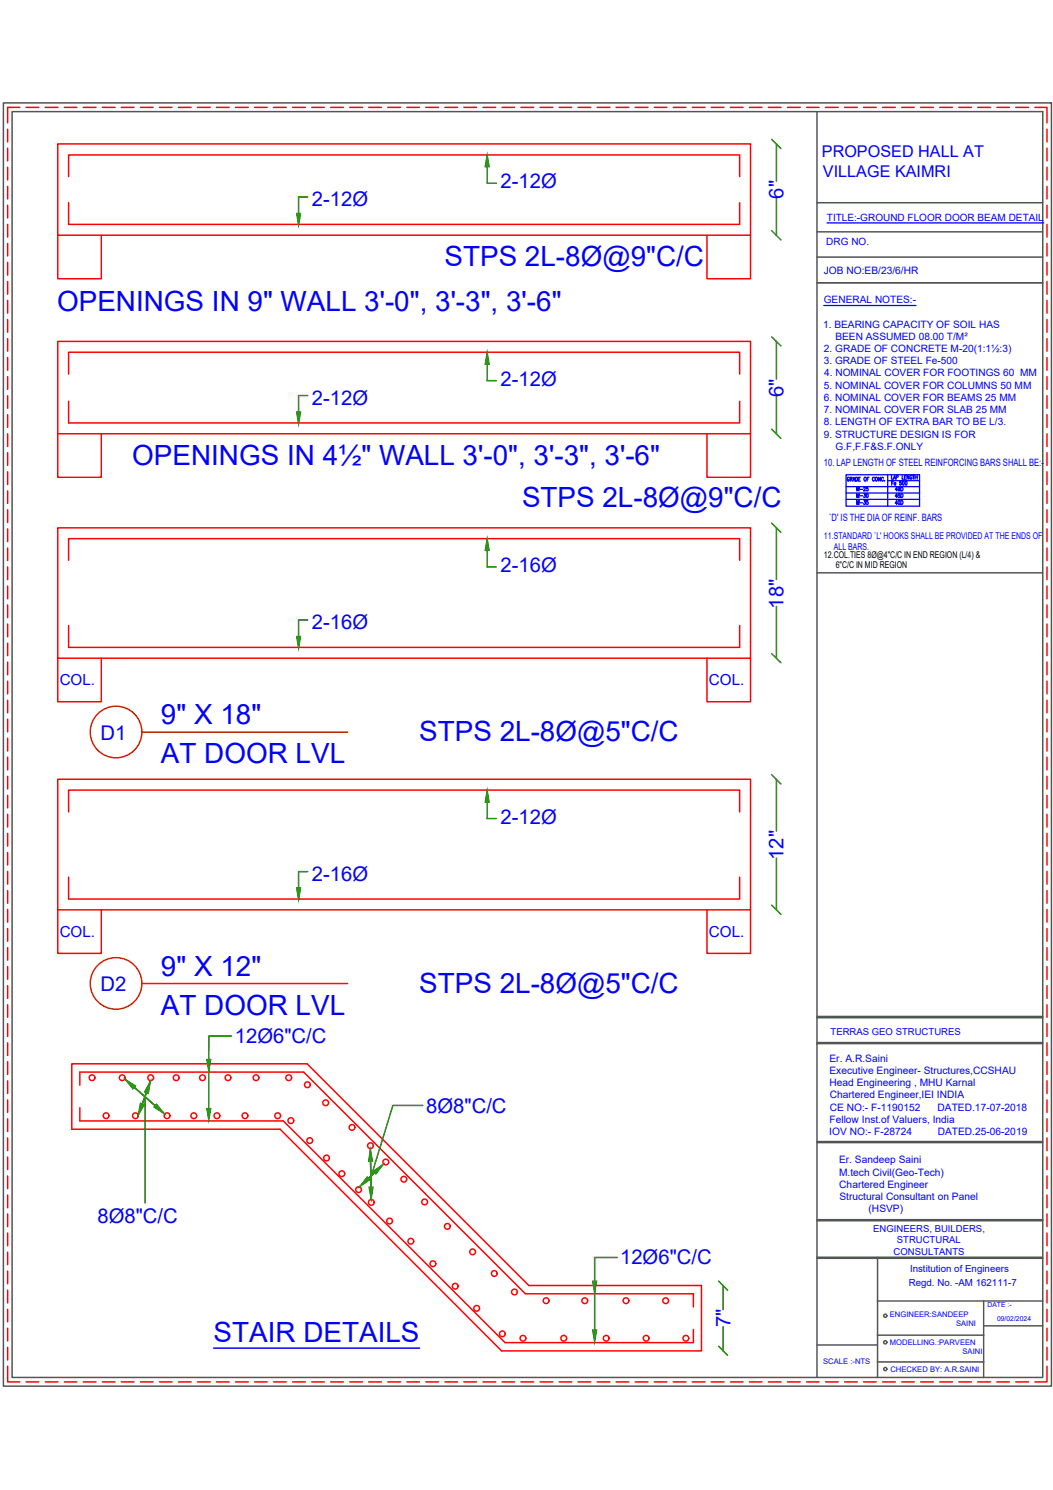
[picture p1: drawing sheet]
<svg xmlns="http://www.w3.org/2000/svg" width="210mm" height="297mm" viewBox="0 0 210 297" stroke-linecap="round" stroke-linejoin="round" font-family="sans-serif">
<!-- layer: 0 -->
<g fill="none" stroke="#f00" stroke-width=".3">
<path d="M1.5 25.8v2.5M1.5 29.5v2.6M1.5 33.3v2.6M1.5 37.2v2.5M3.9 21.4h-2.4v3.1M5.2 21.4h2.5M9 21.4h2.6M11.5 28.7h138.1v18.2h-138.1zM12.8 21.4h2.5M13.7 35.2v-4.3h133.7v4.3M16.6 21.4h2.5M20.4 21.4h2.5"/>
<path d="M24.2 21.4h2.5M28 21.4h2.5M31.8 21.4h2.5M35.6 21.4h2.5M39.4 21.4h2.5M43.1 21.4h2.6M46.9 21.4h2.6M50.8 21.4h2.5M54.5 21.4h2.6M58.3 21.4h2.6M62.1 21.4h2.5M65.9 21.4h2.6"/>
<path d="M69.7 21.4h2.6M73.5 21.4h2.5M77.3 21.4h2.5M81.1 21.4h2.5M84.9 21.4h2.5M88.7 21.4h2.5M92.5 21.4h2.5M96.3 21.4h2.5M100.1 21.4h2.5M103.8 21.4h2.6M107.7 21.4h2.5M111.5 21.4h2.5"/>
<path d="M115.2 21.4h2.6M119 21.4h2.6M122.8 21.4h2.5M126.6 21.4h2.6M130.4 21.4h2.5M134.2 21.4h2.5M138 21.4h2.5M141.8 21.4h2.5M145.6 21.4h2.5M149.4 21.4h2.5M153.2 21.4h2.5M157 21.4h2.5"/>
<path d="M160.8 21.4h2.5M164.5 21.4h2.6M168.4 21.4h2.5M172.1 21.4h2.6M175.9 21.4h2.6M179.7 21.4h2.5M183.5 21.4h2.6M187.3 21.4h2.6M191.1 21.4h2.5M194.9 21.4h2.5M198.7 21.4h2.5M202.5 21.4h2.5"/>
<path d="M206.3 21.4h2.4v3.1M208.7 25.8v2.5M208.7 29.5v2.6M208.7 33.3v2.6M208.7 37.2v2.5M1.5 40.9v2.6M1.5 44.7v2.6M1.5 48.5v2.5M1.5 52.3v2.5M1.5 56.1v2.6M1.5 59.9v2.5M11.5 46.9v8.7h8.7v-8.7"/>
<path d="M13.7 40.4v4.3h133.7v-4.3M140.9 46.9v8.7h8.7v-8.7M208.7 40.9v2.6M208.7 44.7v2.6M208.7 48.5v2.5M208.7 52.3v2.5M208.7 56.1v2.6M208.7 59.9v2.5M1.5 63.7v2.5M1.5 67.5v2.5M1.5 71.3v2.5M1.5 75.1v2.5"/>
<path d="M1.5 78.9v2.5M11.5 68.1h138.1v18.4h-138.1zM13.7 80v4.3h133.7v-4.3M13.7 74.6v-4.4h133.7v4.4M208.7 63.7v2.5M208.7 67.5v2.5M208.7 71.3v2.5M208.7 75.1v2.5M208.7 78.9v2.5M1.5 82.7v2.5M1.5 86.5v2.5M1.5 90.2v2.6"/>
<path d="M1.5 94.1v2.5M1.5 97.9v2.5M11.5 86.5v8.7h8.7v-8.7M140.9 86.5v8.7h8.7v-8.7M208.7 82.7v2.5M208.7 86.5v2.5M208.7 90.2v2.6M208.7 94.1v2.5M208.7 97.9v2.5M1.5 101.6v2.6M1.5 105.4v2.6M1.5 109.2v2.5"/>
<path d="M1.5 113v2.6M1.5 116.8v2.6M11.5 105.2h138.1v26h-138.1zM13.7 111.7v-4.3h133.7v4.3M208.7 101.6v2.6M208.7 105.4v2.6M208.7 109.2v2.5M208.7 113v2.6M208.7 116.8v2.6M1.5 120.6v2.5M1.5 124.4v2.5M1.5 128.2v2.5"/>
<path d="M1.5 132v2.5M1.5 135.8v2.5M1.5 139.6v2.5M11.5 131.2v8.7h8.7v-8.7M13.7 124.7v4.4h133.7v-4.4M140.9 131.2v8.7h8.7v-8.7M208.7 120.6v2.5M208.7 124.4v2.5M208.7 128.2v2.5M208.7 132v2.5M208.7 135.8v2.5M208.7 139.6v2.5"/>
<path d="M1.5 143.4v2.5M1.5 147.2v2.5M1.5 150.9v2.6M1.5 154.8v2.5M1.5 158.6v2.5M11.5 155.3h138.1v26.1h-138.1zM208.7 143.4v2.5M208.7 147.2v2.5M208.7 150.9v2.6M208.7 154.8v2.5M208.7 158.6v2.5M1.5 162.3v2.6"/>
<path d="M1.5 166.1v2.6M1.5 170v2.5M1.5 173.7v2.6M1.5 177.5v2.6M13.7 174.9v4.3h133.7v-4.3M13.7 161.9v-4.4h133.7v4.4M208.7 162.3v2.6M208.7 166.1v2.6M208.7 170v2.5M208.7 173.7v2.6M208.7 177.5v2.6M1.5 181.3v2.5"/>
<path d="M1.5 185.1v2.5M1.5 188.9v2.5M1.5 192.7v2.5M1.5 196.5v2.5M11.5 181.4v8.7h8.7v-8.7M140.9 181.4v8.7h8.7v-8.7M208.7 181.3v2.5M208.7 185.1v2.5M208.7 188.9v2.5M208.7 192.7v2.5M208.7 196.5v2.5M1.5 200.3v2.5"/>
<path d="M1.5 204.1v2.5M1.5 207.9v2.5M1.5 211.7v2.5M1.5 215.5v2.5M1.5 219.3v2.5M14.3 212.1h46.9l44.2 44.2h34.4v13h-39.8l-44.2-44.2h-41.5zM15.9 216.4v-2.7h44.6l44.2 44.2h33.5v2.6M208.7 200.3v2.5M208.7 204.1v2.5M208.7 207.9v2.5M208.7 211.7v2.5M208.7 215.5v2.5"/>
<path d="M208.7 219.3v2.5M1.5 223v2.6M1.5 226.9v2.5M1.5 230.7v2.5M1.5 234.4v2.6M1.5 238.2v2.6M15.9 220.8v2.7h40.6l44.2 44.2h37.5v-2.7M208.7 223v2.6M208.7 226.9v2.5M208.7 230.7v2.5M208.7 234.4v2.6M208.7 238.2v2.6"/>
<path d="M1.5 242v2.5M1.5 245.8v2.6M1.5 249.6v2.5M1.5 253.4v2.5M1.5 257.2v2.5M208.7 242v2.5M208.7 245.8v2.6M208.7 249.6v2.5M208.7 253.4v2.5M208.7 257.2v2.5M1.5 272.4v3.1h2.4M1.5 261v2.5"/>
<path d="M1.5 264.8v2.5M1.5 268.6v2.5M5.2 275.5h2.5M9 275.5h2.6M12.8 275.5h2.5M16.6 275.5h2.5M20.4 275.5h2.5M24.2 275.5h2.5M28 275.5h2.5M31.8 275.5h2.5M35.6 275.5h2.5M39.4 275.5h2.5"/>
<path d="M43.1 275.5h2.6M46.9 275.5h2.6M50.8 275.5h2.5M54.5 275.5h2.6M58.3 275.5h2.6M62.1 275.5h2.5M65.9 275.5h2.6M69.7 275.5h2.6M73.5 275.5h2.5M77.3 275.5h2.5M81.1 275.5h2.5M84.9 275.5h2.5"/>
<path d="M88.7 275.5h2.5M92.5 275.5h2.5M96.3 275.5h2.5M100.1 275.5h2.5M103.8 275.5h2.6M107.7 275.5h2.5M111.5 275.5h2.5M115.2 275.5h2.6M119 275.5h2.6M122.8 275.5h2.5M126.6 275.5h2.6M130.4 275.5h2.5"/>
<path d="M134.2 275.5h2.5M138 275.5h2.5M141.8 275.5h2.5M145.6 275.5h2.5M149.4 275.5h2.5M153.2 275.5h2.5M157 275.5h2.5M160.8 275.5h2.5M164.5 275.5h2.6M168.4 275.5h2.5M172.1 275.5h2.6M175.9 275.5h2.6"/>
<path d="M179.7 275.5h2.5M183.5 275.5h2.6M187.3 275.5h2.6M191.1 275.5h2.5M194.9 275.5h2.5M198.7 275.5h2.5M202.5 275.5h2.5M208.7 272.4v3.1h-2.4M208.7 261v2.5M208.7 264.8v2.5M208.7 268.6v2.5"/>
<circle cx="18.4" cy="214.8" r=".57"/>
<circle cx="24.4" cy="214.8" r=".57"/>
<circle cx="30" cy="214.8" r=".57"/>
<circle cx="35.1" cy="214.8" r=".57"/>
<circle cx="40.4" cy="214.8" r=".57"/>
<circle cx="45.4" cy="214.8" r=".57"/>
<circle cx="51" cy="214.8" r=".57"/>
<circle cx="57.6" cy="214.8" r=".57"/>
<circle cx="61.3" cy="216.2" r=".57"/>
<circle cx="64.9" cy="219.8" r=".57"/>
<circle cx="21.1" cy="222.4" r=".57"/>
<circle cx="27" cy="222.4" r=".57"/>
<circle cx="33.3" cy="222.4" r=".57"/>
<circle cx="38.6" cy="222.4" r=".57"/>
<circle cx="43.2" cy="222.4" r=".57"/>
<circle cx="48.8" cy="222.4" r=".57"/>
<circle cx="55.4" cy="222.4" r=".57"/>
<circle cx="58" cy="223.4" r=".57"/>
<circle cx="61.7" cy="227.4" r=".57"/>
<circle cx="65.1" cy="230.9" r=".57"/>
<circle cx="68.1" cy="234" r=".57"/>
<circle cx="70.2" cy="224.8" r=".57"/>
<circle cx="71.5" cy="237.2" r=".57"/>
<circle cx="73.9" cy="228.4" r=".57"/>
<circle cx="74" cy="239.7" r=".57"/>
<circle cx="76.9" cy="231.7" r=".57"/>
<circle cx="80.5" cy="235.1" r=".57"/>
<circle cx="84.6" cy="239.6" r=".57"/>
<circle cx="77.7" cy="243.4" r=".57"/>
<circle cx="81.9" cy="247.4" r=".57"/>
<circle cx="86.3" cy="251.9" r=".57"/>
<circle cx="89.2" cy="244.5" r=".57"/>
<circle cx="90.7" cy="256.4" r=".57"/>
<circle cx="94.2" cy="249.6" r=".57"/>
<circle cx="98.5" cy="253.9" r=".57"/>
<circle cx="102.6" cy="257.6" r=".57"/>
<circle cx="108.9" cy="259.3" r=".57"/>
<circle cx="116.6" cy="259.3" r=".57"/>
<circle cx="124.8" cy="259.3" r=".57"/>
<circle cx="132.7" cy="259.3" r=".57"/>
<circle cx="95" cy="260.8" r=".57"/>
<circle cx="100.1" cy="265.9" r=".57"/>
<circle cx="104.2" cy="266.8" r=".57"/>
<circle cx="112.4" cy="266.8" r=".57"/>
<circle cx="120.8" cy="266.8" r=".57"/>
<circle cx="128.8" cy="266.8" r=".57"/>
<circle cx="136.7" cy="266.8" r=".57"/>
</g>
<g fill="none" stroke="#b82e00" stroke-width=".3">
<path d="M28.2 146h41.1M28.2 196.1h41.1"/>
<circle cx="23.1" cy="145.9" r="5.1"/>
<circle cx="23.1" cy="196.1" r="5.1"/>
</g>
<g fill="#259500" stroke="#259500" stroke-width=".2">
<path d="M97.1 107.3l.4 2.5h-.8z"/>
<path d="M59.1 126.9h.8l-.4 2.5z"/>
<path d="M97.1 30.8l.4 2.5h-.8z"/>
<path d="M59.1 42.5h.8l-.4 2.6z"/>
<path d="M97.1 70.1l.4 2.5h-.8z"/>
<path d="M59.1 82.1h.8l-.4 2.6z"/>
<path d="M97.1 157.4l.4 2.5h-.8z"/>
<path d="M59.1 177h.8l-.4 2.5z"/>
<path d="M24.9 215.1l2.2 1.4-.6 .6z"/>
<path d="M31.2 220.1l1.6 2-2.2-1.4z"/>
<path d="M30 215.5l-.4 2.5-.8-.3z"/>
<path d="M28 219.9l.8 .3-1.3 2.2z"/>
<path d="M73.8 229l.5 2.5h-.9z"/>
<path d="M73.5 236.6h.9l-.4 2.6z"/>
<path d="M73.2 234.6l.5 .6-2.1 1.4z"/>
<path d="M74.3 233.5l2.2-1.4-1.6 2z"/>
<path d="M41.2 221h.8l-.4 2.5z"/>
<path d="M41.2 211.2h.8l-.4 2.5z"/>
<path d="M118.1 265.1h.9l-.5 2.6z"/>
<path d="M118.1 255.4h.9l-.5 2.5z"/>
</g>
<g fill="none" stroke="#259500" stroke-width=".3">
<path d="M59.5 39.3v3.2M97.1 33.3v3.2M153.8 27.8l1.9 1.8M154.8 28.7v7.4M154.8 39.5v7.4M153.8 46l1.9 1.8M59.5 78.9v3.2M97.1 72.6v3.3M153.8 67.2l1.9 1.7M154.8 68.1v7.5M154.8 79v7.5M153.8 85.6l1.9 1.8"/>
<path d="M97.1 109.8v3.2M153.8 104.3l1.9 1.8M154.8 105.2v10.3M59.5 123.6v3.3M153.8 130.3l1.9 1.8M154.8 120.9v10.3M97.1 159.9v3.3M153.8 154.5l1.9 1.8M154.8 155.3v10.4M59.5 173.8v3.2M154.8 171.1v10.3M153.8 180.5l1.9 1.8"/>
<path d="M24.9 215.1l7.9 7M30 215.5l-2.5 6.9M41.6 212.1v8.9M46.1 206.5h-4.4l-.1 4.7M73.8 229l.2 7.6M73.9 231.5l.1 7.7M76.5 232.1l-4.9 4.5M118.5 256.3v8.8M123 250.7h-4.5v4.7M143.3 255.4l1.7 1.8M144.1 256.3v4.8M143.3 268.4l1.7 1.8"/>
<path d="M144.1 264.5v4.8"/>
</g>
<path d="M59.5 39.3h1.8M97.1 36.5h1.8M59.5 78.9h1.8M97.1 75.9h1.8M97.1 113h1.8M59.5 123.6h1.8M59.5 173.8h1.8M97.1 163.2h1.8M28.9 218.6v21.2M84.3 220.4h-6l-4.3 13.9" fill="none" stroke="#009525" stroke-width=".3"/>
<path d="M42.6 268.8h41.1" fill="none" stroke="#00f" stroke-width=".3"/>
<g fill="none" stroke="#545454" stroke-width=".3">
<path d="M.7 20.5h208.9v255.8h-208.9zM2.4 22.3h205.5v252.3h-205.5zM162.9 22.3v252.3M162.9 40.4h45M162.9 56.4h45M162.9 46.2h45M162.9 51.3h45M162.9 114.2h45M162.9 207.8h45M162.9 208.1h45M162.9 202.6h45M162.9 202.9h45"/>
<path d="M162.9 227.6h45M162.9 227.8h45M162.9 243.4h45M162.9 250.9h45M162.9 243.1h45M162.9 250.6h45M174.9 259.4h33M174.9 250.6v24M196.1 259.4v15.2M162.9 268.1h12M174.9 266.2h21.2M174.9 271.5h21.2"/>
<path d="M196.1 264.3h11.8"/>
<circle cx="176.5" cy="267.6" r=".32"/>
<circle cx="176.5" cy="262.3" r=".32"/>
<circle cx="176.5" cy="272.9" r=".32"/>
</g>
<path d="M164.8 44.4h43.3M164.2 60.9h18.4" fill="none" stroke="#00f" stroke-width=".25"/>
<!-- layer: T1 -->
<g fill="none" stroke="#00f" stroke-width=".25">
<path d="M168.7 94.6h14.6v6.3h-14.6zM168.7 97h14.6M168.7 98.3h14.6M168.7 99.6h14.6M169.3 95.3l-.1-.1h-.2a.43 .43 0 0 0 .2 .7l.1-.1v-.2h-.1M169.5 95.5l.3-.1v-.2h-.3v.7M169.7 95.5l.2 .4M170 95.9l.2-.7 .2 .7M170.1 95.7h.2M170.6 95.2h.3a.41 .41 0 0 1 .1 .5 .41 .41 0 0 1-.4 .2zM170.8 97.9v-.8l.2 .8 .2-.8v.8M170.8 99.2v-.8l.2 .8 .2-.8v.8"/>
<path d="M171.2 95.5h.2M171.4 97.6h.6M171.4 98.8h.6M171.5 95.2h-.3v.7h.3M172.2 97.3l.1-.2 .2 .2-.4 .6h.4M172.2 98.4h.3l-.2 .3a.22 .22 0 0 1 .2 .3 .22 .22 0 0 1-.4 0M172.2 99.8h.3l-.2 .3a.23 .23 0 0 1 .2 .3 .23 .23 0 0 1-.4 0M172.3 95.2h.1a.36 .36 0 0 1 .3 .3 .36 .36 0 0 1-.4 .4l-.1-.3zM172.8 98.5v-.1a.38 .38 0 0 1 .3 .4 .38 .38 0 0 1-.3 .3zM172.8 95.5h.3M173 97.1h-.2v.3a.22 .22 0 0 1 .2 .1 .22 .22 0 0 1 0 .3 .22 .22 0 0 1-.3-.1M173 99.8h-.2v.3a.22 .22 0 0 1 .2 .1 .22 .22 0 0 1 0 .2 .22 .22 0 0 1-.3 0"/>
<path d="M173.2 95.2h-.4v.7M174.3 95.3a.22 .22 0 0 0-.2-.1 .22 .22 0 0 0-.2 .2l.2 .5 .2-.2M174.6 95.2a.36 .36 0 0 1 .3 .3 .36 .36 0 0 1-.3 .4zM175.5 95.2v.7l-.4-.7v.7M176.1 95.3a.22 .22 0 0 0-.2-.1 .22 .22 0 0 0-.2 .2l.2 .5 .2-.2M177 94.6v6.3M177 95.8h6.3M177.7 94.8v.7h.3M178.1 95.5l.2-.7 .2 .7M178.6 95.2l.4-.1v-.3h-.4v.7M179.1 99.8a.37 .37 0 0 1 .3 .4 .37 .37 0 0 1-.3 .3zM179.6 99.8a.4 .4 0 0 1 .4 .4 .4 .4 0 0 1-.4 .4z"/>
<path d="M179.8 94.8v.7h.3M180.6 94.8h-.3v.7M181.2 94.8v.7l-.4-.7v.7M181.8 94.9a.22 .22 0 0 0-.3-.1 .22 .22 0 0 0-.1 .3v.1a.22 .22 0 0 0 .2 .3 .22 .22 0 0 0 .2-.3h-.1M181.9 94.8h.4M182.1 94.8v.7M182.4 94.8v.7M182.4 95.1h.4M182.8 94.8v.7M170.8 100.6v-.8l.2 .8 .2-.8v.8M171.4 100.2h.6M178.9 100.3h-.4l.2-.5v.8"/>
</g>
<g font-size="5.6" fill="#00f">
<text x="88.6" y="53">STPS 2L-8Ø@9&quot;C/C</text>
<text x="11.4" y="62">OPENINGS IN 9&quot; WALL 3'-0&quot;, 3'-3&quot;, 3'-6&quot;</text>
<text x="26.4" y="92.8">OPENINGS IN 4½&quot; WALL 3'-0&quot;, 3'-3&quot;, 3'-6&quot;</text>
<text x="104.1" y="101.2">STPS 2L-8Ø@9&quot;C/C</text>
<text x="32.1" y="144.4">9&quot; X 18&quot;</text>
<text x="83.6" y="147.8">STPS 2L-8Ø@5&quot;C/C</text>
<text x="32.1" y="152.1">AT DOOR LVL</text>
<text x="32.1" y="194.6">9&quot; X 12&quot;</text>
<text x="83.6" y="198">STPS 2L-8Ø@5&quot;C/C</text>
<text x="32.1" y="202.3">AT DOOR LVL</text>
<text x="42.6" y="267.6">STAIR DETAILS</text>
</g>
<g font-size="4" fill="#00f">
<text x="62.2" y="41.1">2-12Ø</text>
<text x="99.8" y="37.5">2-12Ø</text>
<text x="156.2" y="39.6" transform="rotate(-90 156.2 39.6)">6&quot;</text>
<text x="99.8" y="76.9">2-12Ø</text>
<text x="62.2" y="80.7">2-12Ø</text>
<text x="156.2" y="79.1" transform="rotate(-90 156.2 79.1)">6&quot;</text>
<text x="99.8" y="114.1">2-16Ø</text>
<text x="62.2" y="125.5">2-16Ø</text>
<text x="156.2" y="121.3" transform="rotate(-90 156.2 121.3)">18&quot;</text>
<text x="20" y="147.4">D1</text>
<text x="99.8" y="164.2">2-12Ø</text>
<text x="156.2" y="171.4" transform="rotate(-90 156.2 171.4)">12&quot;</text>
<text x="62.2" y="175.6">2-16Ø</text>
<text x="20" y="197.6">D2</text>
<text x="46.8" y="207.9">12Ø6&quot;C/C</text>
<text x="85" y="221.9">8Ø8&quot;C/C</text>
<text x="19.4" y="243.8">8Ø8&quot;C/C</text>
<text x="123.6" y="252.1">12Ø6&quot;C/C</text>
<text x="145.6" y="264.6" transform="rotate(-90 145.6 264.6)">7&quot;</text>
</g>
<text font-size="3.5" fill="#00f" x="177.1" y="99.1">49D</text>
<g font-size="3.2" fill="#00f">
<text x="163.8" y="31.4">PROPOSED HALL AT</text>
<text x="164" y="35.2">VILLAGE KAIMRI</text>
</g>
<g font-size="3" fill="#00f">
<text x="11.9" y="136.6">COL.</text>
<text x="141.3" y="136.6">COL.</text>
<text x="11.9" y="186.8">COL.</text>
<text x="141.3" y="186.8">COL.</text>
</g>
<g font-size="2" fill="#00f">
<text x="164.8" y="44">TITLE:-GROUND FLOOR DOOR BEAM DETAIL</text>
<text x="164.7" y="48.8">DRG NO.</text>
<text x="164.2" y="54.7">JOB NO:EB/23/6/HR</text>
<text x="164.1" y="65.3">1. BEARING CAPACITY OF SOIL HAS</text>
<text x="164.2" y="60.5">GENERAL NOTES:-</text>
<text x="164.3" y="70.2">2. GRADE OF CONCRETE M-20(1:1½:3)</text>
<text x="166.5" y="67.8">BEEN ASSUMED 08.00 T/M²</text>
<text x="164.2" y="72.6">3. GRADE OF STEEL Fe-500</text>
<text x="164.2" y="77.5">5. NOMINAL COVER FOR COLUMNS 50 MM</text>
<text x="164.3" y="75">4. NOMINAL COVER FOR FOOTINGS 60 MM</text>
<text x="164.2" y="79.9">6. NOMINAL COVER FOR BEAMS 25 MM</text>
<text x="164.2" y="82.4">7. NOMINAL COVER FOR SLAB 25 MM</text>
<text x="164.2" y="84.8">8. LENGTH OF EXTRA BAR TO BE L/3.</text>
<text x="164.2" y="87.2">9. STRUCTURE DESIGN IS FOR</text>
<text x="166.5" y="89.6">G.F,F.F&amp;S.F.ONLY</text>
<text x="164.3" y="92.9">10. LAP LENGTH OF STEEL REINFORCING BARS SHALL BE:-</text>
<text x="165.3" y="103.8">`D' IS THE DIA OF REINF. BARS</text>
<text x="165.4" y="211.7">Er. A.R.Saini</text>
<text x="165.4" y="214.1">Executive Engineer- Structures,CCSHAU</text>
<text x="165.4" y="216.6">Head Engineering , MHU Karnal</text>
<text x="165.4" y="219">Chartered Engineer,IEI INDIA</text>
<text x="165.4" y="221.4">CE NO:- F-1190152</text>
<text x="186.9" y="221.4">DATED.17-07-2018</text>
<text x="165.3" y="226.3">IOV NO:- F-28724</text>
<text x="165.4" y="223.9">Fellow Inst.of Valuers, India</text>
<text x="186.9" y="226.3">DATED.25-06-2019</text>
<text x="167.3" y="231.9">Er. Sandeep Saini</text>
<text x="167.3" y="234.3">M.tech Civil(Geo-Tech)</text>
<text x="167.3" y="236.8">Chartered Engineer</text>
<text x="167.3" y="239.3">Structural Consultant on Panel</text>
<text x="173.1" y="241.7">(HSVP)</text>
</g>
<g font-size="1.9" fill="#00f">
<text x="164.3" y="107.5">11.STANDARD `L' HOOKS SHALL BE PROVIDED AT THE ENDS OF</text>
<text x="166.2" y="109.6">ALL BARS.</text>
<text x="165.6" y="206.2">TERRAS GEO STRUCTURES</text>
<text x="174.1" y="245.6">ENGINEERS, BUILDERS,</text>
<text x="178.1" y="250.1">CONSULTANTS</text>
<text x="178.8" y="247.8">STRUCTURAL</text>
<text x="181.1" y="256.3">Regd. No. -AM 162111-7</text>
<text x="181.4" y="253.6">Institution of Engineers</text>
</g>
<g font-size="1.9">
<text x="164.3" y="111.2">12.COL.TIES 8Ø@4&quot;C/C IN END REGION (L/4) &amp;</text>
<text x="166.6" y="113.1">6&quot;C/C IN MID REGION</text>
</g>
<g font-size="1.5" fill="#00f">
<text x="177.4" y="262.6">ENGINEER:SANDEEP</text>
<text x="177.4" y="268.2">MODELLING.:PARVEEN</text>
<text x="190.6" y="264.4">SAINI</text>
<text x="191.9" y="270">SAINI</text>
<text x="164.1" y="271.9">SCALE :-NTS</text>
<text x="177.5" y="273.4">CHECKED BY: A.R.SAINI</text>
</g>
<g font-size="1.4" fill="#00f">
<text x="196.8" y="260.6">DATE :-</text>
<text x="198.8" y="263.4">09/02/2024</text>
</g>
</svg>
